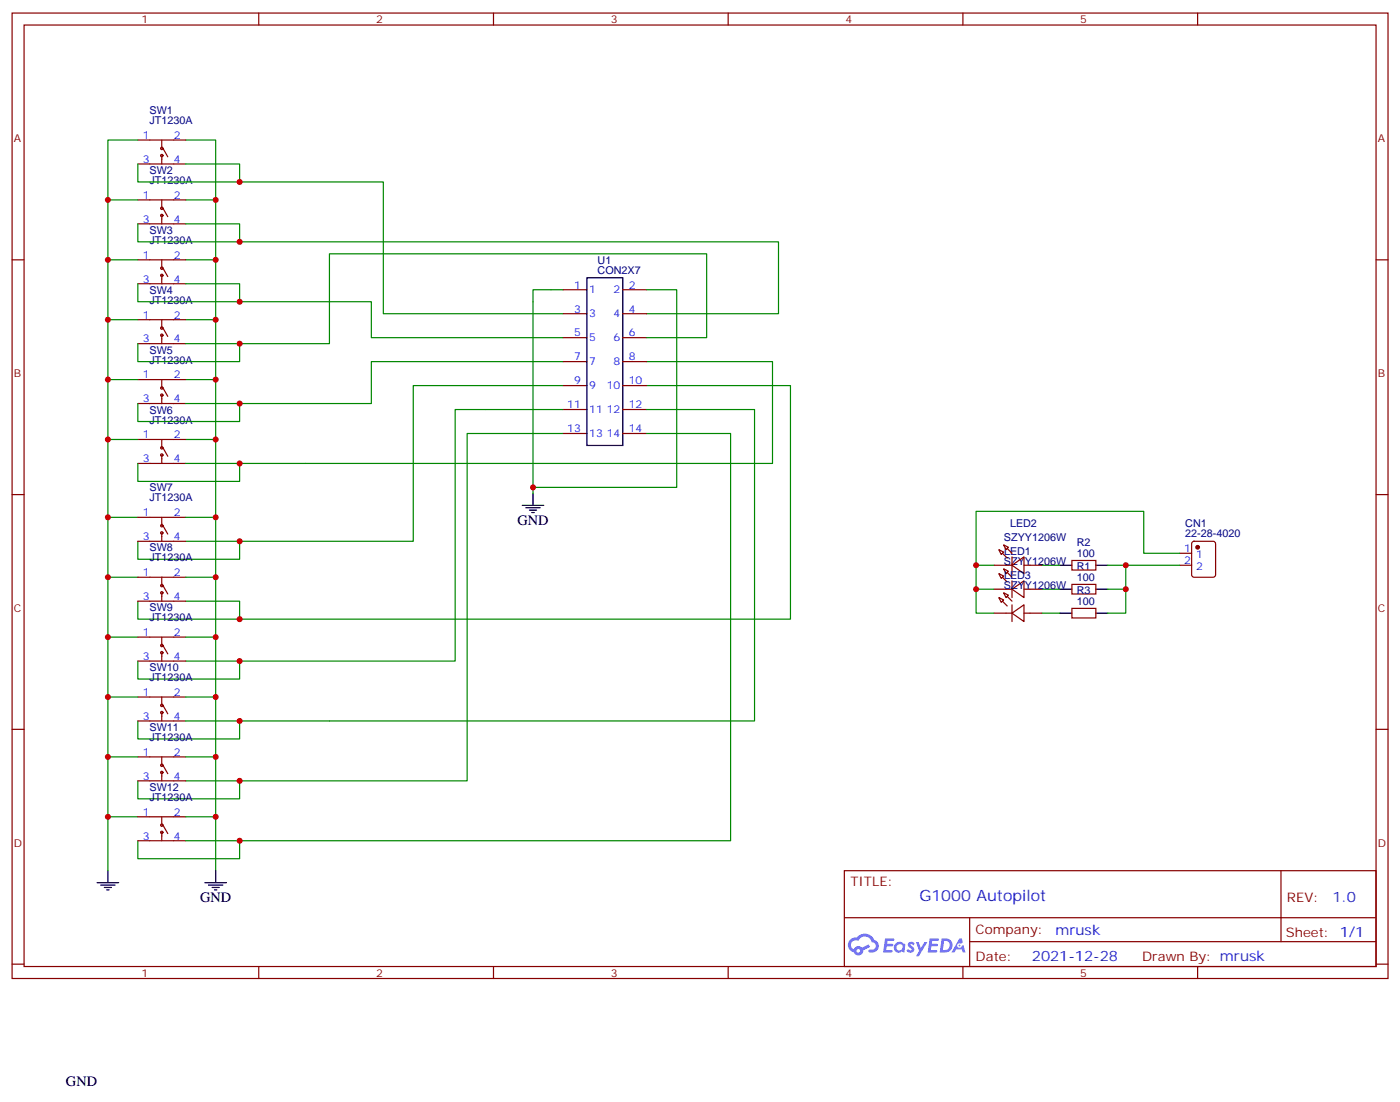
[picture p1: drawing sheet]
<svg xmlns="http://www.w3.org/2000/svg" width="412mm" height="325mm" viewBox="0 0 412 325" stroke-linecap="round" stroke-linejoin="round" font-family="sans-serif">
<g fill="none" stroke="#870000" stroke-width=".35">
<path d="M3.6 3.8h405.3v284.4h-405.3zM7.1 7.4h398.3v277.3h-398.3zM76.2 3.8v3.6M145.4 3.8v3.6M214.5 3.8v3.6M283.7 3.8v3.6M352.8 3.8v3.6M3.6 76.5h3.5M405.4 76.5h3.5M3.6 145.7h3.5M405.4 145.7h3.5M3.6 214.8h3.5"/>
<path d="M405.4 214.8h3.5M248.7 256.4h156.7v28.3h-156.7zM377.4 256.5v20.8M248.8 270.3h156.4M285.7 277.3h119.5M285.7 270.3v14.1M3.6 284h3.5M76.2 284.7v3.5M145.4 284.7v3.5M214.5 284.7v3.5M283.7 284.7v3.5M352.8 284.7v3.5"/>
<path d="M405.4 284h3.5"/>
</g>
<g fill="#5487ff">
<path d="M267.7 277.6a1.22 1.22 0 0 1 1.7 .3l-.3 .6a.47 .47 0 0 0-.4-.5 .47 .47 0 0 0-.5 .2l.2 .3a1.14 1.14 0 0 1 .7 1.7 1.14 1.14 0 0 1-1.9 0l-.2-.2 .5-.5 .7 .4a.29 .29 0 0 0 .4-.3 .29 .29 0 0 0-.3-.3 1.04 1.04 0 0 1-.6-1.7z"/>
<path d="M260.7 276.4h2.4l.3 .1-.1 .5-1.8 .1-.2 .9h1.6l.3 .3-.4 .4h-1.6l-.1 1.1h1.7l.2 .4-.2 .3h-2.7z"/>
<path d="M273.9 276.4h2.3l.4 .1-.2 .5-1.8 .1-.1 .9h1.5l.3 .3-.4 .4h-1.5l-.2 1.1h1.7l.2 .4-.2 .3h-2.6z"/>
<path d="M282.6 276.4h.7l.4 1.2-.6 .3a.69 .69 0 0 0-1.1 .3 .69 .69 0 0 0 .5 1 .69 .69 0 0 0 .9-.6l.4-.3 .6 2.2h-.8l-.2-.9h-1.7l-.5 .9h-.9z"/>
<path d="M269.9 277.4h.7l.7 1.9 1.1-1.9h.8l-2.5 4.2h-.9l1-1.5z"/>
<path d="M277.4 276.4l-.6 4.1h1.4a2.11 2.11 0 0 0 2.4-2.1 2.11 2.11 0 0 0-2.5-2zM278.1 277.1a1.39 1.39 0 0 1 1.7 1.4 1.39 1.39 0 0 1-1.8 1.3h-.2z"/>
<path d="M263.7 278a1.54 1.54 0 0 0 0 2.1 1.54 1.54 0 0 0 2.1 .2l.6 .2 .3-2.3-.1-.2-.5-.1a1.49 1.49 0 0 0-2.4 .1zM264 279a.95 .95 0 0 1 1.9 0 .95 .95 0 0 1-1.9 0z"/>
<path d="M250.4 276.7a2.18 2.18 0 0 0 1.1 3.8 1.44 1.44 0 0 0 1.7 .9 1.44 1.44 0 0 0 1.1-1.5l2-1-.4-.7-1.9 .9a1.47 1.47 0 0 0-2.5 .5 1.39 1.39 0 0 1-.6-2 1.39 1.39 0 0 1 2-.5 2.12 2.12 0 0 1 2.1-1.3 2.12 2.12 0 0 1 1.9 1.7 1.14 1.14 0 0 1 1.1 1.4 1.14 1.14 0 0 1-1.6 .8 .43 .43 0 0 0-.6 .3 .43 .43 0 0 0 .4 .5 1.98 1.98 0 0 0 2.6-1.2 1.98 1.98 0 0 0-1.3-2.5 3.1 3.1 0 0 0-5.2-.7l-.9 .1zM252.3 280a.55 .55 0 0 1 1.1 0 .55 .55 0 0 1-1.1 0z"/>
<circle cx="282.7" cy="278.5" r=".26"/>
</g>
<g fill="none" stroke="#008700" stroke-width=".35">
<path d="M31.8 58.9h8.8M40.6 48.3v5.3h30v-5.3h-15.9M40.6 41.2h-8.8v111.2M54.7 41.2h8.8v35.3M54.7 58.9h8.8M70.6 53.6h42.3v38.8h52.9M31.8 76.5h8.8M40.6 65.9v5.3h188.7v21.2h-38.8M54.7 76.5h8.8v75.9M54.7 65.9h15.9v5.3M31.8 94.2h8.8M40.6 83.6v5.3h30v-5.3h-15.9"/>
<path d="M54.7 94.2h8.8M70.6 88.9h38.8v10.5h56.4M165.8 85.3h-8.8v60M190.5 99.4h17.7v-24.6h-111.2v26.4h-42.3M190.5 85.3h8.9v58.2h-42.4M31.8 111.8h8.8M40.6 101.2v5.3h30v-5.3M40.6 118.9v5.2h30v-5.2h-15.9M54.7 111.8h8.8M165.8 106.5h-56.4v12.4h-38.8M165.8 113.6h-44.1v45.8h-51.1M190.5 106.5h37.1v30h-172.9"/>
<path d="M190.5 113.6h42.4v68.8h-192.3v-5.3M31.8 129.4h8.8M40.6 136.5v5.3h30v-5.3M54.7 129.4h8.8M165.8 120.6h-31.7v74.1h-63.5M165.8 127.7h-28.2v102.3h-67M190.5 120.6h31.8v91.7h-151.7v5.3h-30v-5.3M190.5 127.7h24.7v119.9h-160.5M40.6 159.4v5.3h30v-5.3h-15.9M40.6 152.4h-8.8v104M54.7 152.4h8.8v35.2M31.8 170h8.8"/>
<path d="M54.7 177.1h15.9v5.3M54.7 170h8.8M287.5 173.5v7.1h5.3M287.5 166.5h5.3M307 166.5h5.2M307 173.5h5.2M326.4 166.5h21.1M331.6 166.5v7h-5.2M331.6 173.5v7.1h-5.2M347.5 162.9h-10.6v-12.3h-49.4v22.9h5.3M31.8 187.6h8.8M40.6 194.7v5.3h30v-5.3h-15.9"/>
<path d="M54.7 187.6h8.8v68.8M307 180.6h5.2M31.8 205.3h8.8M54.7 205.3h8.8M54.7 212.3h15.9M31.8 222.9h8.8M40.6 230v5.3h30v-5.3h-15.9M54.7 222.9h8.8M31.8 240.6h8.8M40.6 247.6v5.3h30v-5.3M54.7 240.6h8.8"/>
</g>
<g fill="none" stroke="#870000" stroke-width=".35">
<path d="M40.6 58.9h14.1M40.6 41.2h14.1M40.6 48.3h14.1M47.7 41.2v2.5M47.7 45.8v2.5M47.7 58.9v2.4M48 43.7l1.4 2.5M40.6 76.5h14.1M40.6 65.9h14.1M47.7 63.5v2.4M47.7 76.5v2.5M48 79l1.4 2.5"/>
<path d="M48 61.3l1.4 2.5M40.6 94.2h14.1M40.6 83.6h14.1M47.7 81.1v2.5M47.7 94.2v2.4M47.7 98.7v2.5M48 96.6l1.4 2.5M165.8 99.4h7.1M165.8 92.4h7.1M165.8 85.3h7.1M183.5 99.4h7M183.5 92.4h7"/>
<path d="M183.5 85.3h7M40.6 111.8h14.1M40.6 118.9h14.1M40.6 101.2h14.1M47.7 111.8v2.5M47.7 116.4v2.5M48 114.3l1.4 2.4M165.8 113.6h7.1M165.8 106.5h7.1M183.5 113.6h7M183.5 106.5h7M40.6 129.4h14.1"/>
<path d="M40.6 136.5h14.1M47.7 129.4v2.5M47.7 134v2.5M48 131.9l1.4 2.5M165.8 127.7h7.1M165.8 120.6h7.1M183.5 127.7h7M183.5 120.6h7M40.6 152.4h14.1M40.6 159.4h14.1M47.7 152.4v2.4M47.7 157v2.4"/>
<path d="M48 154.8l1.4 2.5M351.3 159.6l.5-.2h5.6l.6 .5 .1 9.4-.5 .6-5.8 .1-.7-.5-.1-9.4zM40.6 170h14.1M40.6 177.1h14.1M47.7 170v2.5M47.7 174.6v2.5M48 172.5l1.4 2.4M292.8 166.5h5.3M292.8 173.5h5.3M294.3 168.9l1.4 .8-.7 .7zM294.3 161.9l1.4 .7-.7 .7zM294.3 176l1.4 .7-.7 .7z"/>
<path d="M295.7 167.5l1.4 .7-.7 .7zM295.7 160.5l1.4 .7-.7 .7zM295.7 174.6l1.4 .7-.7 .7zM298.1 173.5l3.6-2.4v4.9zM298.1 166.5l3.6-2.5v4.9zM298.1 164v4.9M298.1 171.1v4.9M298.1 178.1v5M301.7 166.5h5.3M301.7 173.5h5.3M315.8 172.1h7v2.8h-7zM315.8 165.1h7v2.8h-7z"/>
<path d="M315.8 179.2h7v2.8h-7zM347.5 162.9h3.5M347.5 166.5h3.5M40.6 187.6h14.1M40.6 194.7h14.1M47.7 187.6v2.5M47.7 192.2v2.5M48 190.1l1.4 2.5M292.8 180.6h5.3M298.1 180.6l3.6-2.5v5zM301.7 180.6h5.3M40.6 205.3h14.1"/>
<path d="M40.6 212.3h14.1M47.7 205.3v2.5M47.7 209.9v2.4M48 207.8l1.4 2.4M40.6 222.9h14.1M40.6 230h14.1M47.7 222.9v2.5M47.7 227.5v2.5M48 225.4l1.4 2.5M40.6 240.6h14.1M40.6 247.6h14.1M47.7 240.6v2.4"/>
<path d="M47.7 245.1v2.5M48 243l1.4 2.5"/>
<circle cx="47.7" cy="43.7" r=".35"/>
<circle cx="47.7" cy="45.8" r=".35"/>
<circle cx="47.7" cy="63.5" r=".35"/>
<circle cx="47.7" cy="61.3" r=".35"/>
<circle cx="47.7" cy="79" r=".35"/>
<circle cx="47.7" cy="81.1" r=".35"/>
<circle cx="47.7" cy="98.7" r=".35"/>
<circle cx="47.7" cy="96.6" r=".35"/>
<circle cx="47.7" cy="116.4" r=".35"/>
<circle cx="47.7" cy="114.3" r=".35"/>
<circle cx="47.7" cy="131.9" r=".35"/>
<circle cx="47.7" cy="134" r=".35"/>
<circle cx="47.7" cy="154.8" r=".35"/>
<circle cx="47.7" cy="157" r=".35"/>
<circle cx="47.7" cy="174.6" r=".35"/>
<circle cx="47.7" cy="172.5" r=".35"/>
<circle cx="47.7" cy="192.2" r=".35"/>
<circle cx="47.7" cy="190.1" r=".35"/>
<circle cx="47.7" cy="209.9" r=".35"/>
<circle cx="47.7" cy="207.8" r=".35"/>
<circle cx="47.7" cy="225.4" r=".35"/>
<circle cx="47.7" cy="227.5" r=".35"/>
<circle cx="47.7" cy="245.1" r=".35"/>
<circle cx="47.7" cy="243" r=".35"/>
</g>
<g fill="none" stroke="#000" stroke-width=".35">
<path d="M172.9 81.8h10.6v49.4h-10.6zM153.8 148.8h6.4M154.9 149.5h4.2M156 150.2h2.1M156.7 151h.7M157 145.3v3.5M312.2 173.5h3.6M312.2 166.5h3.6M322.8 173.5h3.6M322.8 166.5h3.6M312.2 180.6h3.6M322.8 180.6h3.6"/>
<path d="M28.6 260h6.4M31.8 256.4v3.6M60.4 260h6.3M63.5 256.4v3.6M29.7 260.7h4.2M30.7 261.4h2.1M31.4 262.1h.7M61.4 260.7h4.3M62.5 261.4h2.1M63.2 262.1h.7"/>
</g>
<g fill="#870000" stroke="#870000" stroke-width=".35">
<path d="M295.3 170l1.4 1.4z"/>
<path d="M296.7 168.6l1.4 1.4z"/>
<path d="M295.3 162.9l1.4 1.5z"/>
<path d="M296.7 161.5l1.4 1.4z"/>
<path d="M295.3 177.1l1.4 1.4z"/>
<path d="M296.7 175.6l1.4 1.5z"/>
<circle cx="352.8" cy="161.2" r=".53"/>
</g>
<g fill="#c00">
<circle cx="63.5" cy="129.4" r=".88"/>
<circle cx="63.5" cy="111.8" r=".88"/>
<circle cx="63.5" cy="94.2" r=".88"/>
<circle cx="63.5" cy="58.9" r=".88"/>
<circle cx="63.5" cy="76.5" r=".88"/>
<circle cx="70.6" cy="101.2" r=".88"/>
<circle cx="70.6" cy="71.2" r=".88"/>
<circle cx="70.6" cy="88.9" r=".88"/>
<circle cx="70.6" cy="118.9" r=".88"/>
<circle cx="70.6" cy="53.6" r=".88"/>
<circle cx="331.6" cy="166.5" r=".88"/>
<circle cx="287.5" cy="166.5" r=".88"/>
<circle cx="70.6" cy="182.4" r=".88"/>
<circle cx="70.6" cy="247.6" r=".88"/>
<circle cx="63.5" cy="187.6" r=".88"/>
<circle cx="63.5" cy="170" r=".88"/>
<circle cx="63.5" cy="205.3" r=".88"/>
<circle cx="63.5" cy="222.9" r=".88"/>
<circle cx="63.5" cy="240.6" r=".88"/>
<circle cx="70.6" cy="136.5" r=".88"/>
<circle cx="70.6" cy="159.4" r=".88"/>
<circle cx="70.6" cy="194.7" r=".88"/>
<circle cx="70.6" cy="212.3" r=".88"/>
<circle cx="70.6" cy="230" r=".88"/>
<circle cx="331.6" cy="173.5" r=".88"/>
<circle cx="287.5" cy="173.5" r=".88"/>
<circle cx="31.8" cy="170" r=".88"/>
<circle cx="31.8" cy="187.6" r=".88"/>
<circle cx="31.8" cy="205.3" r=".88"/>
<circle cx="31.8" cy="222.9" r=".88"/>
<circle cx="31.8" cy="240.6" r=".88"/>
<circle cx="31.8" cy="152.4" r=".88"/>
<circle cx="31.8" cy="129.4" r=".88"/>
<circle cx="31.8" cy="111.8" r=".88"/>
<circle cx="31.8" cy="94.2" r=".88"/>
<circle cx="31.8" cy="76.5" r=".88"/>
<circle cx="31.8" cy="58.9" r=".88"/>
<circle cx="63.5" cy="152.4" r=".88"/>
<circle cx="157" cy="143.5" r=".88"/>
</g>
<text font-size="4.6" fill="#00f" x="270.8" y="265.5">G1000 Autopilot</text>
<g font-size="4.2">
<text x="152.4" y="154.5">GND</text>
<text x="58.9" y="265.6">GND</text>
<text x="19.4" y="319.9">GND</text>
</g>
<g font-size="4.2" fill="#00f">
<text x="392.5" y="265.7">1.0</text>
<text x="310.9" y="275.3">mrusk</text>
<text x="304" y="283.1">2021-12-28</text>
</g>
<g font-size="3.9" fill="#800">
<text x="250.5" y="261">TITLE:</text>
<text x="379.1" y="265.7">REV:</text>
<text x="287.4" y="275.2">Company:</text>
<text x="378.8" y="275.8">Sheet: 1/1</text>
<text x="287.4" y="282.9">Date:</text>
<text x="336.5" y="283">Drawn By: mrusk</text>
</g>
<g font-size="3.2" fill="#800">
<text x="41.7" y="6.8">1</text>
<text x="110.8" y="6.8">2</text>
<text x="180" y="6.8">3</text>
<text x="249.1" y="6.8">4</text>
<text x="318.2" y="6.8">5</text>
<text x="4.1" y="41.9">A</text>
<text x="405.9" y="41.9">A</text>
<text x="4.1" y="111.1">B</text>
<text x="405.9" y="111.1">B</text>
<text x="4.1" y="180.2">C</text>
<text x="405.9" y="180.2">C</text>
<text x="4.1" y="249.4">D</text>
<text x="405.9" y="249.4">D</text>
<text x="41.7" y="287.7">1</text>
<text x="110.8" y="287.7">2</text>
<text x="180" y="287.7">3</text>
<text x="249.1" y="287.7">4</text>
<text x="318.2" y="287.7">5</text>
</g>
<g font-size="3.2" fill="#000080">
<text x="44.1" y="33.6">SW1</text>
<text x="44.1" y="36.5">JT1230A</text>
<text x="44.1" y="51.2">SW2</text>
<text x="44.1" y="54.2">JT1230A</text>
<text x="44.1" y="71.8">JT1230A</text>
<text x="44.1" y="68.9">SW3</text>
<text x="176.1" y="77.7">U1</text>
<text x="176.1" y="80.6">CON2X7</text>
<text x="44.1" y="89.5">JT1230A</text>
<text x="44.1" y="86.5">SW4</text>
<text x="44.1" y="107.1">JT1230A</text>
<text x="44.1" y="104.2">SW5</text>
<text x="44.1" y="124.7">JT1230A</text>
<text x="44.1" y="121.8">SW6</text>
<text x="44.1" y="147.7">JT1230A</text>
<text x="44.1" y="144.7">SW7</text>
<text x="297.5" y="155.3">LED2</text>
<text x="349.2" y="155.1">CN1</text>
<text x="295.8" y="159.4">SZYY1206W</text>
<text x="317.2" y="160.9">R2</text>
<text x="349.2" y="158.3">22-28-4020</text>
<text x="44.1" y="165.3">JT1230A</text>
<text x="44.1" y="162.4">SW8</text>
<text x="295.8" y="166.5">SZYY1206W</text>
<text x="295.8" y="163.4">LED1</text>
<text x="317.2" y="167.9">R1</text>
<text x="317.2" y="164">100</text>
<text x="295.8" y="173.5">SZYY1206W</text>
<text x="295.8" y="170.4">LED3</text>
<text x="317.2" y="171.1">100</text>
<text x="44.1" y="180">SW9</text>
<text x="317.2" y="178.1">100</text>
<text x="317.2" y="175">R3</text>
<text x="44.1" y="182.9">JT1230A</text>
<text x="44.1" y="197.6">SW10</text>
<text x="44.1" y="200.6">JT1230A</text>
<text x="44.1" y="215.3">SW11</text>
<text x="44.1" y="218.2">JT1230A</text>
<text x="44.1" y="232.9">SW12</text>
<text x="44.1" y="235.9">JT1230A</text>
</g>
<g font-size="3.2" fill="#00f">
<text x="42.1" y="40.9">1</text>
<text x="51.2" y="40.9">2</text>
<text x="42.1" y="47.9">3</text>
<text x="51.2" y="47.9">4</text>
<text x="42.1" y="58.5">1</text>
<text x="51.2" y="58.5">2</text>
<text x="42.1" y="65.6">3</text>
<text x="51.2" y="65.6">4</text>
<text x="42.1" y="76.2">1</text>
<text x="51.2" y="76.2">2</text>
<text x="42.1" y="83.2">3</text>
<text x="51.2" y="83.2">4</text>
<text x="169.1" y="85">1</text>
<text x="173.6" y="86.4">1</text>
<text x="180.8" y="86.4">2</text>
<text x="185.2" y="85">2</text>
<text x="42.1" y="93.8">1</text>
<text x="51.2" y="93.8">2</text>
<text x="169.1" y="92">3</text>
<text x="173.6" y="93.5">3</text>
<text x="180.8" y="93.5">4</text>
<text x="185.2" y="92">4</text>
<text x="42.1" y="100.9">3</text>
<text x="51.2" y="100.9">4</text>
<text x="169.1" y="99.1">5</text>
<text x="173.6" y="100.5">5</text>
<text x="180.8" y="100.5">6</text>
<text x="185.2" y="99.1">6</text>
<text x="169.1" y="106.2">7</text>
<text x="173.6" y="107.6">7</text>
<text x="180.8" y="107.6">8</text>
<text x="185.2" y="106.2">8</text>
<text x="42.1" y="111.4">1</text>
<text x="51.2" y="111.4">2</text>
<text x="169.1" y="113.2">9</text>
<text x="185.2" y="113.2">10</text>
<text x="42.1" y="118.5">3</text>
<text x="51.2" y="118.5">4</text>
<text x="173.6" y="114.6">9</text>
<text x="178.7" y="114.6">10</text>
<text x="167.1" y="120.3">11</text>
<text x="173.6" y="121.7">11</text>
<text x="178.7" y="121.7">12</text>
<text x="185.2" y="120.3">12</text>
<text x="42.1" y="129.1">1</text>
<text x="51.2" y="129.1">2</text>
<text x="167.1" y="127.3">13</text>
<text x="173.6" y="128.7">13</text>
<text x="178.7" y="128.7">14</text>
<text x="185.2" y="127.3">14</text>
<text x="42.1" y="136.1">3</text>
<text x="51.2" y="136.1">4</text>
<text x="42.1" y="152">1</text>
<text x="51.2" y="152">2</text>
<text x="42.1" y="159.1">3</text>
<text x="51.2" y="159.1">4</text>
<text x="348.9" y="162.6">1</text>
<text x="348.9" y="166.1">2</text>
<text x="352.4" y="164.4">1</text>
<text x="352.4" y="167.9">2</text>
<text x="42.1" y="169.7">1</text>
<text x="51.2" y="169.7">2</text>
<text x="42.1" y="176.7">3</text>
<text x="51.2" y="176.7">4</text>
<text x="42.1" y="187.3">1</text>
<text x="51.2" y="187.3">2</text>
<text x="42.1" y="194.3">3</text>
<text x="51.2" y="194.3">4</text>
<text x="42.1" y="204.9">1</text>
<text x="51.2" y="204.9">2</text>
<text x="42.1" y="212">3</text>
<text x="51.2" y="212">4</text>
<text x="42.1" y="222.6">1</text>
<text x="51.2" y="222.6">2</text>
<text x="42.1" y="229.6">3</text>
<text x="51.2" y="229.6">4</text>
<text x="42.1" y="240.2">1</text>
<text x="51.2" y="240.2">2</text>
<text x="42.1" y="247.3">3</text>
<text x="51.2" y="247.3">4</text>
</g>
</svg>
